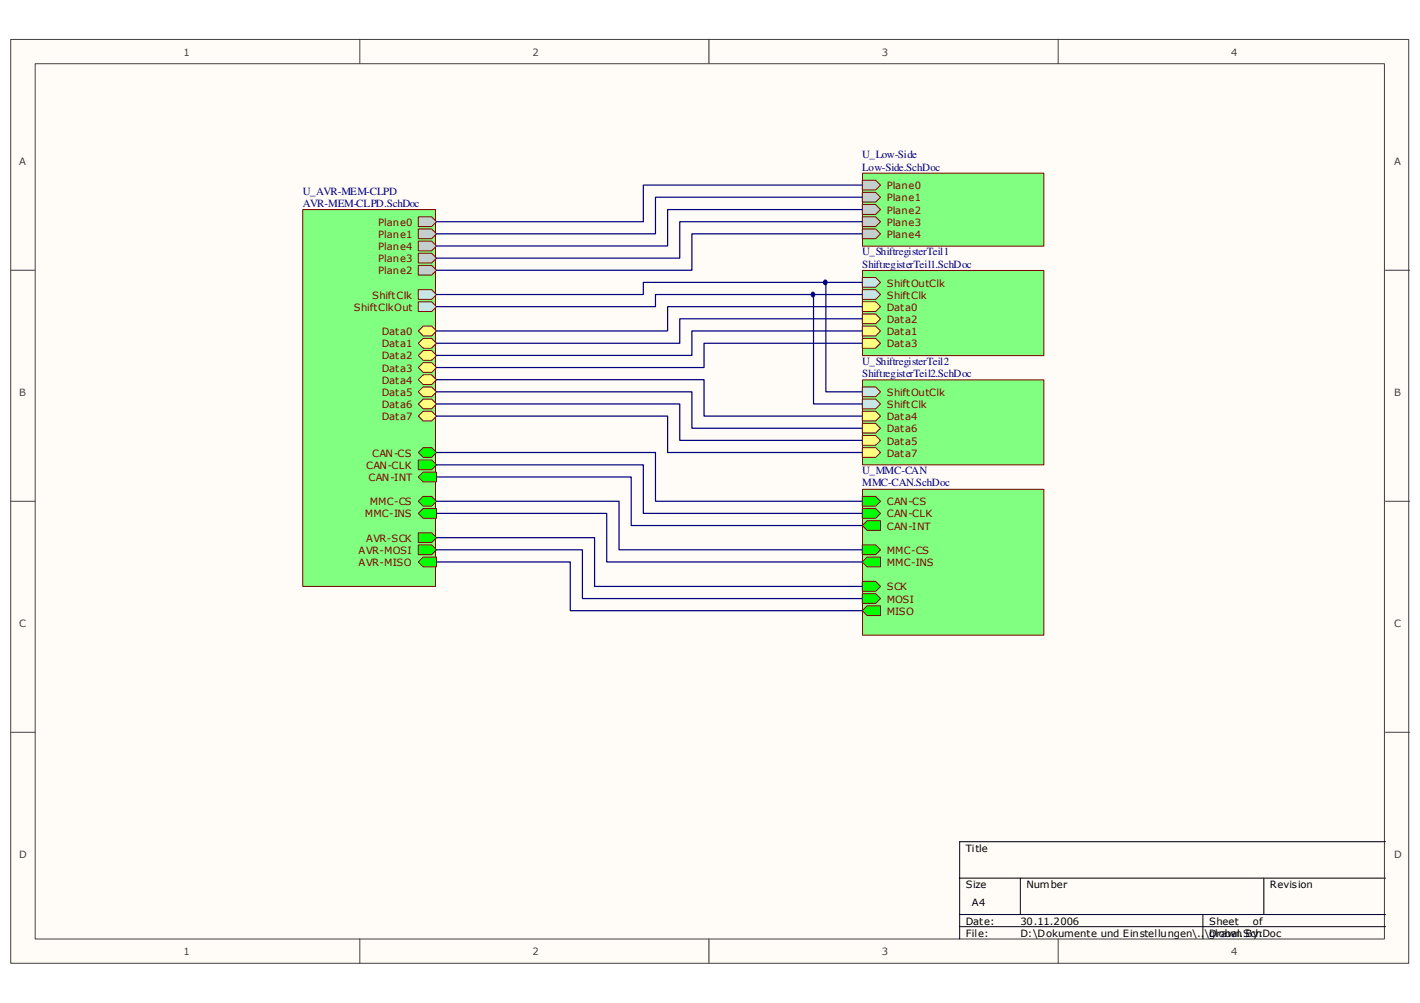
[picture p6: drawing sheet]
<svg xmlns="http://www.w3.org/2000/svg" width="297mm" height="210mm" viewBox="0 0 297 210" stroke-linecap="round" stroke-linejoin="round" font-family="sans-serif">
<path d="M2.3 8.3h292.4v193.3h-292.4z" fill="#fffcf8"/>
<path d="M2.2 8.3h292.5v193.3h-292.5z" fill="none" stroke="#404040" stroke-width=".21"/>
<path d="M7.4 13.4h282.2v183.1h-282.2z" fill="#fffcf8"/>
<g fill="none" stroke="#404040" stroke-width=".21">
<path d="M7.4 13.3h282.2v183.2h-282.2zM75.3 8.2v5.1M148.3 8.2v5.1M221.4 8.2v5.1M2.2 56.6h5.1M289.8 56.6h5.1M2.2 104.9h5.1M289.8 104.9h5.1M2.2 153.2h5.1M289.8 153.2h5.1M75.3 196.5v5.1M148.3 196.5v5.1"/>
<path d="M221.4 196.5v5.1"/>
</g>
<path d="M289.8 176.1h-89.1v20.4M200.7 183.8h89.1M200.7 191.4h89.1M200.7 193.9h89.1M213.4 183.8v7.6M251.6 191.4v5.1M264.4 183.8v7.6" fill="none" stroke="#000" stroke-width=".21"/>
<path d="M63.4 43.9h27.7v78.8h-27.7z" fill="#80ff80"/>
<path d="M63.3 43.9h27.8v78.8h-27.8z" fill="none" stroke="#800000" stroke-width=".21"/>
<path d="M87.5 69.3l1-1.1h1.8l1 1.1-1 1h-1.8z" fill-rule="evenodd" fill="#ffff80"/>
<path d="M87.5 69.3l1-1.1h1.8l1 1.1-1 1h-1.8z" fill="none" stroke="#800000" stroke-width=".21"/>
<path d="M87.5 71.8l1-1h1.8l1 1-1 1.1h-1.8z" fill-rule="evenodd" fill="#ffff80"/>
<path d="M87.5 71.8l1-1h1.8l1 1-1 1.1h-1.8z" fill="none" stroke="#800000" stroke-width=".21"/>
<path d="M87.5 74.4l1-1h1.8l1 1-1 1h-1.8z" fill-rule="evenodd" fill="#ffff80"/>
<path d="M87.5 74.4l1-1h1.8l1 1-1 1h-1.8z" fill="none" stroke="#800000" stroke-width=".21"/>
<path d="M87.5 76.9l1-1h1.8l1 1-1 1h-1.8z" fill-rule="evenodd" fill="#ffff80"/>
<path d="M87.5 76.9l1-1h1.8l1 1-1 1h-1.8z" fill="none" stroke="#800000" stroke-width=".21"/>
<path d="M87.5 79.5l1-1.1h1.8l1 1.1-1 1h-1.8z" fill-rule="evenodd" fill="#ffff80"/>
<path d="M87.5 79.5l1-1.1h1.8l1 1.1-1 1h-1.8z" fill="none" stroke="#800000" stroke-width=".21"/>
<path d="M87.5 82l1-1h1.8l1 1-1 1h-1.8z" fill-rule="evenodd" fill="#ffff80"/>
<path d="M87.5 82l1-1h1.8l1 1-1 1h-1.8z" fill="none" stroke="#800000" stroke-width=".21"/>
<path d="M87.5 84.5l1-1h1.8l1 1-1 1.1h-1.8z" fill-rule="evenodd" fill="#ffff80"/>
<path d="M87.5 84.5l1-1h1.8l1 1-1 1.1h-1.8z" fill="none" stroke="#800000" stroke-width=".21"/>
<path d="M87.5 87.1l1-1h1.8l1 1-1 1h-1.8z" fill-rule="evenodd" fill="#ffff80"/>
<path d="M87.5 87.1l1-1h1.8l1 1-1 1h-1.8z" fill="none" stroke="#800000" stroke-width=".21"/>
<path d="M87.5 45.4h2.8l1 1-1 1h-2.8z" fill-rule="evenodd" fill="#c3cfcd"/>
<path d="M87.5 45.4h2.8l1 1-1 1h-2.8z" fill="none" stroke="#800000" stroke-width=".21"/>
<path d="M87.5 47.9h2.8l1 1-1 1.1h-2.8z" fill-rule="evenodd" fill="#c3cfcd"/>
<path d="M87.5 47.9h2.8l1 1-1 1.1h-2.8z" fill="none" stroke="#800000" stroke-width=".21"/>
<path d="M87.5 50.5h2.8l1 1-1 1h-2.8z" fill-rule="evenodd" fill="#c3cfcd"/>
<path d="M87.5 50.5h2.8l1 1-1 1h-2.8z" fill="none" stroke="#800000" stroke-width=".21"/>
<path d="M87.5 53h2.8l1 1-1 1h-2.8z" fill-rule="evenodd" fill="#c3cfcd"/>
<path d="M87.5 53h2.8l1 1-1 1h-2.8z" fill="none" stroke="#800000" stroke-width=".21"/>
<path d="M87.5 55.5h2.8l1 1.1-1 1h-2.8z" fill-rule="evenodd" fill="#c3cfcd"/>
<path d="M87.5 55.5h2.8l1 1.1-1 1h-2.8z" fill="none" stroke="#800000" stroke-width=".21"/>
<path d="M87.5 117.6l1-1h2.8v2h-2.8z" fill-rule="evenodd" fill="#0f0"/>
<path d="M87.5 117.6l1-1h2.8v2h-2.8z" fill="none" stroke="#800000" stroke-width=".21"/>
<path d="M87.5 114h2.8l1 1.1-1 1h-2.8z" fill-rule="evenodd" fill="#0f0"/>
<path d="M87.5 114h2.8l1 1.1-1 1h-2.8z" fill="none" stroke="#800000" stroke-width=".21"/>
<path d="M87.5 111.5h2.8l1 1-1 1h-2.8z" fill-rule="evenodd" fill="#0f0"/>
<path d="M87.5 111.5h2.8l1 1-1 1h-2.8z" fill="none" stroke="#800000" stroke-width=".21"/>
<path d="M87.5 104.9l1-1h1.8l1 1-1 1h-1.8z" fill-rule="evenodd" fill="#0f0"/>
<path d="M87.5 104.9l1-1h1.8l1 1-1 1h-1.8z" fill="none" stroke="#800000" stroke-width=".21"/>
<path d="M87.5 94.7l1-1h1.8l1 1-1 1h-1.8z" fill-rule="evenodd" fill="#0f0"/>
<path d="M87.5 94.7l1-1h1.8l1 1-1 1h-1.8z" fill="none" stroke="#800000" stroke-width=".21"/>
<path d="M87.5 99.8l1-1h2.8v2h-2.8z" fill-rule="evenodd" fill="#0f0"/>
<path d="M87.5 99.8l1-1h2.8v2h-2.8z" fill="none" stroke="#800000" stroke-width=".21"/>
<path d="M87.5 96.3h2.8l1 1-1 1h-2.8z" fill-rule="evenodd" fill="#0f0"/>
<path d="M87.5 96.3h2.8l1 1-1 1h-2.8z" fill="none" stroke="#800000" stroke-width=".21"/>
<path d="M87.5 60.6h2.8l1 1-1 1.1h-2.8z" fill-rule="evenodd" fill="#c8ebeb"/>
<path d="M87.5 60.6h2.8l1 1-1 1.1h-2.8z" fill="none" stroke="#800000" stroke-width=".21"/>
<path d="M87.5 63.2h2.8l1 1-1 1h-2.8z" fill-rule="evenodd" fill="#c8ebeb"/>
<path d="M87.5 63.2h2.8l1 1-1 1h-2.8z" fill="none" stroke="#800000" stroke-width=".21"/>
<path d="M87.5 107.4l1-1h2.8v2.1h-2.8z" fill-rule="evenodd" fill="#0f0"/>
<path d="M87.5 107.4l1-1h2.8v2.1h-2.8z" fill="none" stroke="#800000" stroke-width=".21"/>
<path d="M180.5 56.6h37.9v17.8h-37.9z" fill="#80ff80"/>
<path d="M180.4 56.6h38v17.8h-38z" fill="none" stroke="#800000" stroke-width=".21"/>
<path d="M180.4 58.1h2.8l1 1-1 1h-2.8z" fill-rule="evenodd" fill="#c8ebeb"/>
<path d="M180.4 58.1h2.8l1 1-1 1h-2.8z" fill="none" stroke="#800000" stroke-width=".21"/>
<path d="M180.4 60.6h2.8l1 1-1 1.1h-2.8z" fill-rule="evenodd" fill="#c8ebeb"/>
<path d="M180.4 60.6h2.8l1 1-1 1.1h-2.8z" fill="none" stroke="#800000" stroke-width=".21"/>
<path d="M180.4 63.2h2.8l1 1-1 1h-2.8z" fill-rule="evenodd" fill="#ffff80"/>
<path d="M180.4 63.2h2.8l1 1-1 1h-2.8z" fill="none" stroke="#800000" stroke-width=".21"/>
<path d="M180.4 65.7h2.8l1 1-1 1h-2.8z" fill-rule="evenodd" fill="#ffff80"/>
<path d="M180.4 65.7h2.8l1 1-1 1h-2.8z" fill="none" stroke="#800000" stroke-width=".21"/>
<path d="M180.4 68.2h2.8l1 1.1-1 1h-2.8z" fill-rule="evenodd" fill="#ffff80"/>
<path d="M180.4 68.2h2.8l1 1.1-1 1h-2.8z" fill="none" stroke="#800000" stroke-width=".21"/>
<path d="M180.4 70.8h2.8l1 1-1 1.1h-2.8z" fill-rule="evenodd" fill="#ffff80"/>
<path d="M180.4 70.8h2.8l1 1-1 1.1h-2.8z" fill="none" stroke="#800000" stroke-width=".21"/>
<path d="M180.5 79.5h37.9v17.8h-37.9z" fill="#80ff80"/>
<path d="M180.4 79.5h38v17.8h-38z" fill="none" stroke="#800000" stroke-width=".21"/>
<path d="M180.4 81h2.8l1 1-1 1h-2.8z" fill-rule="evenodd" fill="#c8ebeb"/>
<path d="M180.4 81h2.8l1 1-1 1h-2.8z" fill="none" stroke="#800000" stroke-width=".21"/>
<path d="M180.4 83.5h2.8l1 1-1 1.1h-2.8z" fill-rule="evenodd" fill="#c8ebeb"/>
<path d="M180.4 83.5h2.8l1 1-1 1.1h-2.8z" fill="none" stroke="#800000" stroke-width=".21"/>
<path d="M180.4 86.1h2.8l1 1-1 1h-2.8z" fill-rule="evenodd" fill="#ffff80"/>
<path d="M180.4 86.1h2.8l1 1-1 1h-2.8z" fill="none" stroke="#800000" stroke-width=".21"/>
<path d="M180.4 88.6h2.8l1 1-1 1h-2.8z" fill-rule="evenodd" fill="#ffff80"/>
<path d="M180.4 88.6h2.8l1 1-1 1h-2.8z" fill="none" stroke="#800000" stroke-width=".21"/>
<path d="M180.4 91.1h2.8l1 1.1-1 1h-2.8z" fill-rule="evenodd" fill="#ffff80"/>
<path d="M180.4 91.1h2.8l1 1.1-1 1h-2.8z" fill="none" stroke="#800000" stroke-width=".21"/>
<path d="M180.4 93.7h2.8l1 1-1 1h-2.8z" fill-rule="evenodd" fill="#ffff80"/>
<path d="M180.4 93.7h2.8l1 1-1 1h-2.8z" fill="none" stroke="#800000" stroke-width=".21"/>
<path d="M180.5 102.4h37.9v30.5h-37.9z" fill="#80ff80"/>
<path d="M180.4 102.4h38v30.5h-38z" fill="none" stroke="#800000" stroke-width=".21"/>
<path d="M180.4 103.9h2.8l1 1-1 1h-2.8z" fill-rule="evenodd" fill="#0f0"/>
<path d="M180.4 103.9h2.8l1 1-1 1h-2.8z" fill="none" stroke="#800000" stroke-width=".21"/>
<path d="M180.4 124.2h2.8l1 1.1-1 1h-2.8z" fill-rule="evenodd" fill="#0f0"/>
<path d="M180.4 124.2h2.8l1 1.1-1 1h-2.8z" fill="none" stroke="#800000" stroke-width=".21"/>
<path d="M180.4 114h2.8l1 1.1-1 1h-2.8z" fill-rule="evenodd" fill="#0f0"/>
<path d="M180.4 114h2.8l1 1.1-1 1h-2.8z" fill="none" stroke="#800000" stroke-width=".21"/>
<path d="M180.4 121.7h2.8l1 1-1 1h-2.8z" fill-rule="evenodd" fill="#0f0"/>
<path d="M180.4 121.7h2.8l1 1-1 1h-2.8z" fill="none" stroke="#800000" stroke-width=".21"/>
<path d="M180.4 127.8l1-1h2.8v2h-2.8z" fill-rule="evenodd" fill="#0f0"/>
<path d="M180.4 127.8l1-1h2.8v2h-2.8z" fill="none" stroke="#800000" stroke-width=".21"/>
<path d="M181.4 109h2.8v2h-2.8l-1-1z" fill-rule="evenodd" fill="#0f0"/>
<path d="M181.4 109h2.8v2h-2.8l-1-1z" fill="none" stroke="#800000" stroke-width=".21"/>
<path d="M180.4 106.4h2.8l1 1-1 1.1h-2.8z" fill-rule="evenodd" fill="#0f0"/>
<path d="M180.4 106.4h2.8l1 1-1 1.1h-2.8z" fill="none" stroke="#800000" stroke-width=".21"/>
<path d="M181.4 116.6h2.8v2h-2.8l-1-1z" fill-rule="evenodd" fill="#0f0"/>
<path d="M181.4 116.6h2.8v2h-2.8l-1-1z" fill="none" stroke="#800000" stroke-width=".21"/>
<path d="M180.5 36.3h37.9v15.2h-37.9z" fill="#80ff80"/>
<path d="M180.4 36.2h38v15.3h-38z" fill="none" stroke="#800000" stroke-width=".21"/>
<path d="M180.4 47.9h2.8l1 1-1 1.1h-2.8z" fill-rule="evenodd" fill="#c3cfcd"/>
<path d="M180.4 47.9h2.8l1 1-1 1.1h-2.8z" fill="none" stroke="#800000" stroke-width=".21"/>
<path d="M180.4 45.4h2.8l1 1-1 1h-2.8z" fill-rule="evenodd" fill="#c3cfcd"/>
<path d="M180.4 45.4h2.8l1 1-1 1h-2.8z" fill="none" stroke="#800000" stroke-width=".21"/>
<path d="M180.4 42.8h2.8l1 1.1-1 1h-2.8z" fill-rule="evenodd" fill="#c3cfcd"/>
<path d="M180.4 42.8h2.8l1 1.1-1 1h-2.8z" fill="none" stroke="#800000" stroke-width=".21"/>
<path d="M180.4 40.3h2.8l1 1-1 1h-2.8z" fill-rule="evenodd" fill="#c3cfcd"/>
<path d="M180.4 40.3h2.8l1 1-1 1h-2.8z" fill="none" stroke="#800000" stroke-width=".21"/>
<path d="M180.4 37.7h2.8l1 1-1 1.1h-2.8z" fill-rule="evenodd" fill="#c3cfcd"/>
<path d="M180.4 37.7h2.8l1 1-1 1.1h-2.8z" fill="none" stroke="#800000" stroke-width=".21"/>
<g fill="none" stroke="#000080" stroke-width=".25">
<path d="M180.4 38.7h-45.8v7.7h-43.3M172.8 59.1v22.9h7.6M180.4 41.3h-43.3v7.6h-45.8M180.4 43.9h-40.7v7.6h-48.4M180.4 46.4h-38.2v7.6h-50.9M180.4 48.9h-35.7v7.7h-53.4M180.4 59.1h-45.8v2.5h-43.3M91.3 79.5h56v7.6h33.1M170.2 61.6v22.9h10.2M180.4 61.6h-43.3v2.6h-45.8M180.4 64.2h-40.7v5.1h-48.4M180.4 66.7h-38.2v5.1h-50.9"/>
<path d="M180.4 69.3h-35.7v5.1h-53.4M180.4 71.8h-33.1v5.1h-56M91.3 82h53.4v7.6h35.7M91.3 84.5h50.9v7.7h38.2M91.3 87.1h48.4v7.6h40.7M91.3 94.7h45.8v10.2h43.3M91.3 97.3h43.3v10.1h45.8M91.3 99.8h40.7v10.2h48.4M91.3 104.9h38.2v10.2h50.9M91.3 107.4h35.6v10.2h53.5M91.3 117.6h28v10.2h61.1M91.3 115.1h30.5v10.2h58.6"/>
<path d="M91.3 112.5h33.1v10.2h56"/>
</g>
<path d="M169.9 61.2a.45 .45 0 0 1 .5 .4 .45 .45 0 0 1-.5 .5 .6 .6 0 0 1 0-.9z" fill-rule="evenodd" fill="#000080"/>
<path d="M169.9 61.2a.45 .45 0 0 1 .5 .4 .45 .45 0 0 1-.5 .5 .6 .6 0 0 1 0-.9z" fill="none" stroke="#000080" stroke-width=".21"/>
<path d="M172.4 58.7a.46 .46 0 0 1 .6 .4 .46 .46 0 0 1-.6 .4 .61 .61 0 0 1 0-.8z" fill-rule="evenodd" fill="#000080"/>
<path d="M172.4 58.7a.46 .46 0 0 1 .6 .4 .46 .46 0 0 1-.6 .4 .61 .61 0 0 1 0-.8z" fill="none" stroke="#000080" stroke-width=".21"/>
<g font-size="2.3" fill="#000080">
<text x="180.4" y="33.1">U_Low-Side</text>
<text x="180.4" y="35.7">Low-Side.SchDoc</text>
<text x="63.3" y="40.8">U_AVR-MEM-CLPD</text>
<text x="63.3" y="43.3">AVR-MEM-CLPD.SchDoc</text>
<text x="180.4" y="53.5">U_ShiftregisterTeil1</text>
<text x="180.4" y="56">ShiftregisterTeil1.SchDoc</text>
<text x="180.4" y="76.4">U_ShiftregisterTeil2</text>
<text x="180.4" y="78.9">ShiftregisterTeil2.SchDoc</text>
<text x="180.4" y="99.3">U_MMC-CAN</text>
<text x="180.4" y="101.8">MMC-CAN.SchDoc</text>
</g>
<g font-size="2.1" fill="#404040">
<text x="38.4" y="11.6">1</text>
<text x="111.4" y="11.6">2</text>
<text x="184.5" y="11.6">3</text>
<text x="257.5" y="11.6">4</text>
<text x="4" y="34.5">A</text>
<text x="291.6" y="34.5">A</text>
<text x="4" y="82.8">B</text>
<text x="291.6" y="82.8">B</text>
<text x="4" y="131.2">C</text>
<text x="291.6" y="131.2">C</text>
<text x="4" y="179.5">D</text>
<text x="291.6" y="179.5">D</text>
<text x="38.4" y="199.9">1</text>
<text x="111.4" y="199.9">2</text>
<text x="184.5" y="199.9">3</text>
<text x="257.5" y="199.9">4</text>
</g>
<g font-size="2.1" fill="#800000">
<text x="185.5" y="39.6">Plane0</text>
<text x="79.1" y="47.2">Plane0</text>
<text x="185.5" y="47.2">Plane3</text>
<text x="185.5" y="44.7">Plane2</text>
<text x="185.5" y="42.2">Plane1</text>
<text x="79.1" y="49.8">Plane1</text>
<text x="79.1" y="52.3">Plane4</text>
<text x="185.5" y="49.8">Plane4</text>
<text x="79.1" y="54.9">Plane3</text>
<text x="79.1" y="57.4">Plane2</text>
<text x="185.5" y="60">ShiftOutClk</text>
<text x="74" y="65.1">ShiftClkOut</text>
<text x="77.8" y="62.5">ShiftClk</text>
<text x="185.5" y="62.5">ShiftClk</text>
<text x="185.5" y="65.1">Data0</text>
<text x="79.9" y="70.1">Data0</text>
<text x="185.5" y="67.6">Data2</text>
<text x="185.5" y="70.1">Data1</text>
<text x="79.9" y="72.7">Data1</text>
<text x="79.9" y="75.2">Data2</text>
<text x="79.9" y="77.8">Data3</text>
<text x="185.5" y="72.7">Data3</text>
<text x="79.9" y="80.3">Data4</text>
<text x="79.9" y="82.8">Data5</text>
<text x="185.5" y="82.8">ShiftOutClk</text>
<text x="79.9" y="85.4">Data6</text>
<text x="79.9" y="88">Data7</text>
<text x="185.5" y="85.4">ShiftClk</text>
<text x="185.5" y="88">Data4</text>
<text x="77.8" y="95.6">CAN-CS</text>
<text x="185.5" y="90.5">Data6</text>
<text x="185.5" y="93">Data5</text>
<text x="185.5" y="95.6">Data7</text>
<text x="76.6" y="98.1">CAN-CLK</text>
<text x="77.1" y="100.7">CAN-INT</text>
<text x="77.3" y="105.7">MMC-CS</text>
<text x="185.5" y="105.7">CAN-CS</text>
<text x="76.3" y="108.3">MMC-INS</text>
<text x="76.6" y="113.4">AVR-SCK</text>
<text x="185.5" y="110.8">CAN-INT</text>
<text x="185.5" y="108.3">CAN-CLK</text>
<text x="75" y="118.5">AVR-MISO</text>
<text x="75" y="116">AVR-MOSI</text>
<text x="185.5" y="116">MMC-CS</text>
<text x="185.5" y="118.5">MMC-INS</text>
<text x="185.5" y="123.6">SCK</text>
<text x="185.5" y="126.1">MOSI</text>
<text x="185.5" y="128.7">MISO</text>
</g>
<g font-size="2.1">
<text x="202" y="178.3">Title</text>
<text x="202" y="185.9">Size</text>
<text x="214.8" y="185.9">Number</text>
<text x="265.6" y="185.9">Revision</text>
<text x="203.3" y="189.7">A4</text>
<text x="202" y="193.5">Date:</text>
<text x="202" y="196.1">File:</text>
<text x="213.5" y="196.1">D:\Dokumente und Einstellungen\..\global.SchDoc</text>
<text x="213.5" y="193.5">30.11.2006</text>
<text x="252.9" y="196.1">Drawn By:</text>
<text x="252.9" y="193.5">Sheet</text>
<text x="262.1" y="193.5">of</text>
</g>
</svg>
